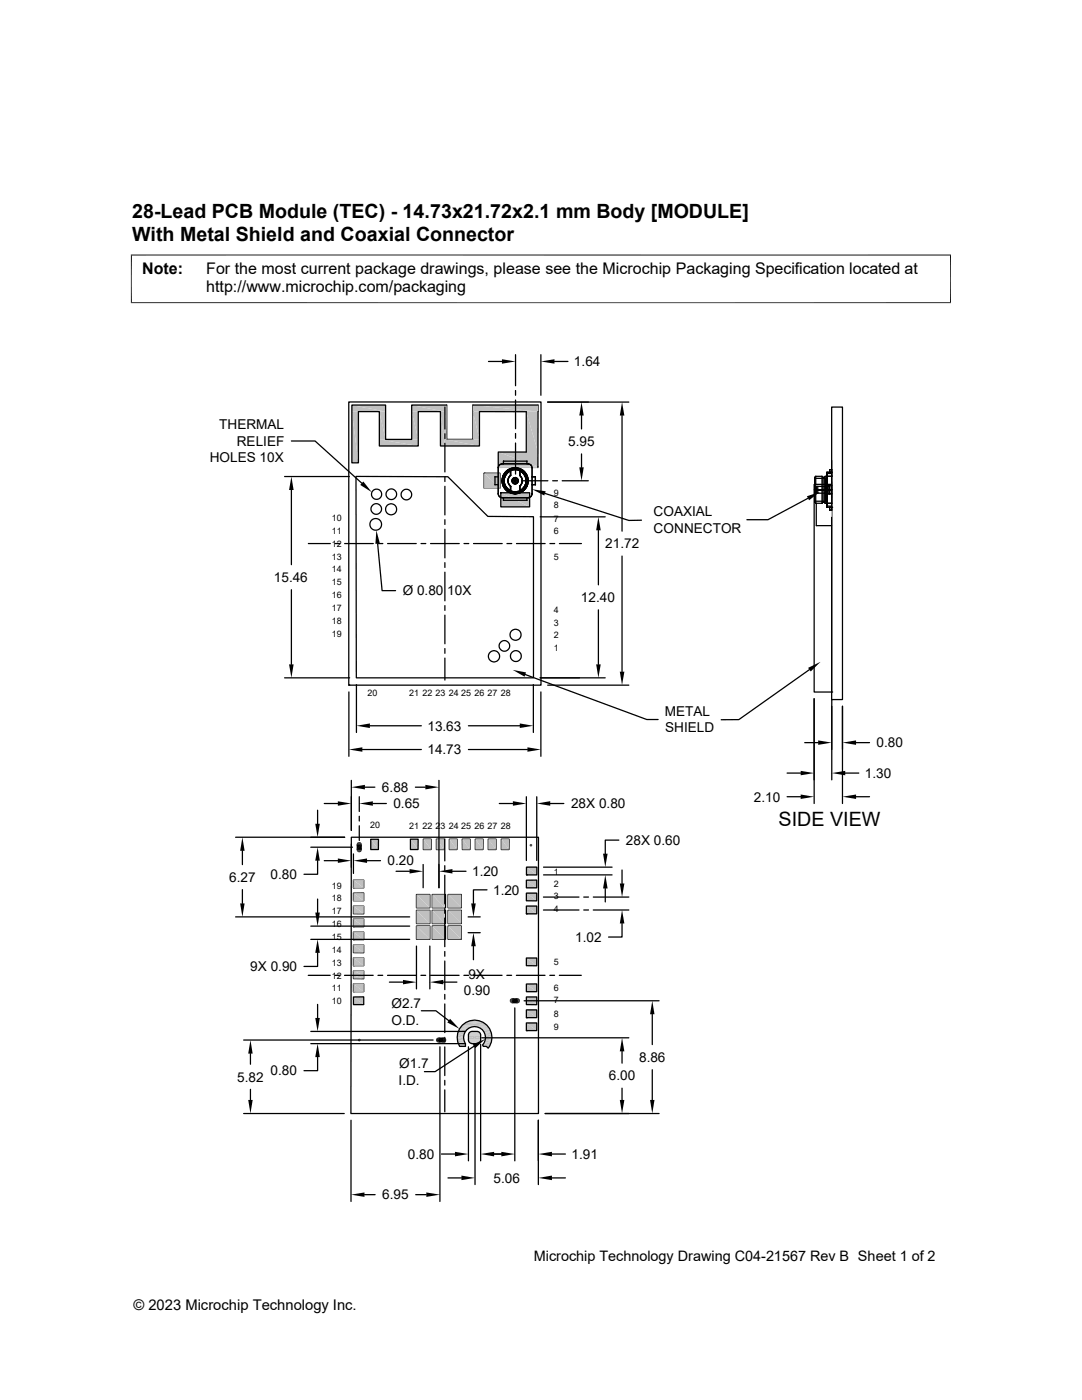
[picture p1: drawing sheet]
<svg xmlns="http://www.w3.org/2000/svg" width="216mm" height="279mm" viewBox="0 0 216 279" stroke-linecap="round" stroke-linejoin="round" font-family="sans-serif">
<path d="M69.6 80.2h38.3v56.5h-38.3zM89.1 80.8v6.9h5.3v-6.9M107.4 80.8v1.3M69.6 136.7h.1" fill="none" stroke="#000" stroke-width=".25"/>
<g fill="#c0c0c0">
<path d="M94.4 80.8l13 1.3h-13z"/>
<path d="M94.4 80.8h13v1.3z"/>
</g>
<path d="M95.7 82.2h11.7" fill="none" stroke="#c0c0c0" stroke-width=".2"/>
<g fill="#c0c0c0">
<path d="M94.4 82.1l1.3 5.6h-1.3z"/>
<path d="M94.4 82.1h1.3v5.6z"/>
</g>
<path d="M89 80.8v6.9" fill="none" stroke="#c0c0c0" stroke-width=".36"/>
<g fill="#c0c0c0">
<path d="M88.8 87.7l6.9 1.3h-6.9z"/>
<path d="M88.8 87.7h6.9v1.3z"/>
<path d="M105 82.2l2.3 8h-2.3z"/>
<path d="M105 82.2h2.4l-.1 8z"/>
<path d="M99.4 90.2l7.9 2.9h-7.9z"/>
<path d="M99.4 90.2h7.9v2.9z"/>
</g>
<path d="M99.4 93.2h7.9" fill="none" stroke="#c0c0c0" stroke-width=".21"/>
<path d="M99.4 93.3h6.6" fill="none" stroke="#c0c0c0" stroke-width=".2"/>
<g fill="#c0c0c0">
<path d="M99.4 93.3h.8z"/>
<path d="M101.3 93.3h1.2z"/>
</g>
<path d="M101.3 93.3h4.4" fill="none" stroke="#c0c0c0" stroke-width=".2"/>
<g fill="#c0c0c0">
<path d="M99.4 93.3h.8z"/>
<path d="M107 93.3h.3z"/>
<path d="M106 93.3h1.3z"/>
<path d="M106 93.3h1z"/>
<path d="M82.1 80.8l6.7 1.3h-6.7z"/>
<path d="M82.1 80.8h6.7v1.3z"/>
<path d="M70.2 80.8l6.7 1.3h-6.7z"/>
<path d="M70.2 80.8h6.7v1.3z"/>
<path d="M82.1 82.1l1.4 5.6h-1.4z"/>
<path d="M82.1 82.1h1.4v5.6z"/>
<path d="M75.7 82.1l1.2 5.6h-1.2z"/>
<path d="M75.7 82.1h1.2v5.6z"/>
<path d="M87.9 82.1l.9 6.9h-.9z"/>
<path d="M87.9 82.1h.9v6.9z"/>
<path d="M75.7 87.7l7.8 1.3h-7.8z"/>
<path d="M75.7 87.7h7.8v1.3z"/>
<path d="M70.2 82.1l1.3 10.3h-1.3z"/>
<path d="M70.2 82.1h1.3v10.3z"/>
</g>
<path d="M89.1 80.8h-7v6.9h-5.2v-6.9h-6.7v11.6h1.3v-10.3h4.2v6.9h7.8v-6.9h4.4v6.9h7.8v-6.9l9.3 .1v8h-5.6v3.1M94.4 80.8h13M96.6 94.4h3.2v3h-3.2zM96.6 94.4h.1M107.4 82.1l-.1 11.2" fill="none" stroke="#000" stroke-width=".25"/>
<path d="M96.6 97.4h3.2" fill="none" stroke="#c0c0c0" stroke-width=".2"/>
<g fill="#c0c0c0">
<path d="M96.6 94.4l3.2 3h-3.2z"/>
<path d="M96.6 94.4h3.2v3z"/>
<path d="M99.9 98.3l5.8 2.9h-5.8z"/>
<path d="M99.9 98.3h5.8v2.9z"/>
</g>
<g fill="none" stroke="#000" stroke-width=".25">
<path d="M71 95.1h18.4l7.9 8h9.1v32.2h-35.3zM98.8 95.2h.6zM98.8 96.7h.6zM98.8 95.2v1.5zM98.8 95.2h.1M98.8 96.7h.1M99.4 98.6h.1M99.4 93.3v5.3M99.4 98.6l.1 .4 .7 .3h5.2l.6-.3 .2-.4M99.4 95.2h.1M99.4 96.7h.1M99.4 93.3h.1"/>
<path d="M99.6 92.8h.1M99.6 99.1h.1M99.9 98.3h5.8v2.9h-5.8v-2.8M100.2 95.9h.4M100.5 99.3v.5zM100.5 99.8h4.6zM100.5 92v.6zM100.5 92h4.6zM100.5 92h.1M100.5 99.8h.1M101.4 95.9h.1M101.9 94.8a1.45 1.45 0 0 0 0 2.2"/>
<path d="M101.9 93.9a2.21 2.21 0 0 0-1.3 2 2.21 2.21 0 0 0 1.3 2.1M101.9 94.8h.1M101.9 97h.1M101.9 93.9v.9M101.9 97v1M101.9 93.9h.1M101.9 98h.1M102.2 95.9h1.3M102.8 93.5h.1M102.8 98.4h.1M102.8 95.3v1.3M102.8 98.1v.5"/>
<path d="M102.8 93.3v.4M103.7 94.8a1.45 1.45 0 0 1 0 2.2M103.7 93.9a2.21 2.21 0 0 1 1.3 2 2.21 2.21 0 0 1-1.3 2.1M103.7 94.8h.1M103.7 97h.1M103.7 93.9h.1M103.7 93.9v.9M103.7 97v1M103.7 98h.1M104.2 95.9h.1M105 95.9h.4M105.1 92v.6z"/>
<path d="M105.1 99.3v.5zM105.1 92h.1M105.1 99.8h.1M106 92.8h.1M106 99.1h.1M106.2 93.3l-.2-.4-.6-.3h-5.2l-.7 .3-.1 .4M106.2 95.2h.6v1.5h-.6M106.2 98.6h.1M106.2 93.3v5.3M106.2 93.3h.1M106.8 96.7h.1"/>
<circle cx="75.1" cy="98.6" r="1.02"/>
<circle cx="78.1" cy="98.6" r="1.05"/>
<circle cx="81.1" cy="98.7" r="1.05"/>
<circle cx="102.8" cy="96" r=".24"/>
<circle cx="102.8" cy="96" r="2.42"/>
<circle cx="102.8" cy="95.9" r=".64"/>
<circle cx="102.8" cy="95.9" r="2.2"/>
<circle cx="102.8" cy="96" r="2.58"/>
<circle cx="102.8" cy="95.9" r=".44"/>
<circle cx="102.8" cy="95.9" r=".59"/>
<circle cx="102.8" cy="96" r="2.6"/>
<circle cx="75" cy="104.7" r="1.17"/>
<circle cx="75.1" cy="101.6" r="1.05"/>
<circle cx="78" cy="101.6" r="1.1"/>
<circle cx="98.6" cy="131" r="1.12"/>
<circle cx="100.7" cy="128.9" r="1.05"/>
<circle cx="102.9" cy="126.7" r="1.1"/>
<circle cx="102.9" cy="130.9" r="1.07"/>
</g>
<path d="M93.8 203.7l.9-.1 .9 .1z" fill="#c0c0c0"/>
<path d="M93 203.9h3.4" fill="none" stroke="#c0c0c0" stroke-width=".34"/>
<g fill="#c0c0c0">
<path d="M92.2 204.6l.8-.6 4.2 .6z"/>
<path d="M93 204h3.4l.8 .6z"/>
</g>
<path d="M92 204.7h5.3" fill="none" stroke="#c0c0c0" stroke-width=".28"/>
<path d="M92 204.9h5.4" fill="none" stroke="#c0c0c0" stroke-width=".2"/>
<path d="M95.2 205.1h2.4" fill="none" stroke="#c0c0c0" stroke-width=".21"/>
<path d="M92 205l1.6 .2h-1.8z" fill="#c0c0c0"/>
<path d="M92 205.1h2.1" fill="none" stroke="#c0c0c0" stroke-width=".21"/>
<g fill="#c0c0c0">
<path d="M95.8 205.2l1.9 .1h-1.7z"/>
<path d="M95.8 205.2h1.8l.1 .1z"/>
<path d="M91.8 205.2l1.6 .1h-1.7z"/>
<path d="M91.8 205.2h1.8l-.2 .1z"/>
<path d="M96 205.3l1.8 .2h-1.6z"/>
<path d="M96 205.3h1.7l.1 .2z"/>
<path d="M91.7 205.3l1.5 .2h-1.6z"/>
<path d="M91.7 205.3h1.7l-.2 .2z"/>
<path d="M96.2 205.5l1.8 .5h-1.4z"/>
<path d="M96.2 205.5h1.6l.2 .5z"/>
<path d="M91.6 205.5l1.2 .5h-1.4z"/>
<path d="M91.6 205.5h1.6l-.4 .5z"/>
<path d="M96.6 206l1.4 .2h-1.3z"/>
<path d="M96.6 206h1.4v.2z"/>
<path d="M91.4 206l1.3 .2h-1.4z"/>
<path d="M91.4 206h1.4l-.1 .2z"/>
<path d="M96.7 206.2l1.4 .3h-1.3z"/>
<path d="M96.7 206.2h1.3l.1 .3z"/>
<path d="M91.3 206.2l1.3 .3h-1.3z"/>
<path d="M91.3 206.2h1.4l-.1 .3z"/>
<path d="M96.8 206.5l1.4 .6h-1.3z"/>
<path d="M96.8 206.5h1.3l.1 .6z"/>
<path d="M91.3 206.5l1.2 .6h-1.3z"/>
<path d="M91.3 206.5h1.3l-.1 .6z"/>
<path d="M96.9 207.1l1.2 .5h-1.3z"/>
<path d="M96.9 207.1h1.3l-.1 .5z"/>
<path d="M91.2 207.1l1.4 .5h-1.3z"/>
<path d="M91.2 207.1h1.3l.1 .5z"/>
<path d="M96.8 207.6l1.2 .4h-1.3z"/>
<path d="M96.8 207.6h1.3l-.1 .4z"/>
<path d="M91.3 207.6l1.4 .4h-1.4z"/>
<path d="M91.3 207.6h1.3l.1 .4z"/>
<path d="M96.7 208l1.3 .2h-1.4z"/>
<path d="M96.7 208h1.3v.2z"/>
<path d="M91.3 208l1.5 .2h-1.4z"/>
<path d="M91.3 208h1.4l.1 .2z"/>
<path d="M91.4 208.2l1.5 .1h-1.4z"/>
<path d="M91.4 208.2l1.5 .1z"/>
<path d="M96.6 208.2l1.2 .3h-1.5z"/>
<path d="M96.6 208.2h1.4l-.2 .3z"/>
<path d="M96.3 208.5l1.4 .3h-1.3z"/>
<path d="M96.3 208.5h1.5l-.1 .3z"/>
<path d="M91.5 208.3l1.4 .5h-1.2z"/>
<path d="M91.5 208.3h1.4v.5z"/>
<path d="M96.4 208.8h1.3z"/>
<path d="M91.7 208.8h1.2z"/>
<path d="M97 208.8h.7l-.3 .4z"/>
<path d="M97 208.8h.7z"/>
</g>
<path d="M92.2 204.6a3.5 3.5 0 0 1 4.8-.1 3.5 3.5 0 0 1 .4 4.7l-.4-.4h-.6l-.1-.3a2.18 2.18 0 0 0 0-2.9 2.18 2.18 0 0 0-3-.3 2.18 2.18 0 0 0-.4 3v.5h-1.2a3.5 3.5 0 0 1 .5-4.2z" fill="none" stroke="#000" stroke-width=".25"/>
<g fill="#c0c0c0">
<path d="M95.2 205.8l.1 .1z"/>
<path d="M95.2 205.9h.2z"/>
<path d="M95.2 205.9l.3 .1z"/>
<path d="M95.3 206h.4z"/>
<path d="M95.4 206l.3 .1z"/>
<path d="M95.5 206.1l.3 .1z"/>
<path d="M95.5 206.2l.4 .1z"/>
<path d="M95.8 206.4l.1 .1z"/>
<path d="M95.7 206.3l.2 .1z"/>
<path d="M95.8 207.7l.1-.1z"/>
<path d="M95.9 207.6v.1z"/>
<path d="M95.8 207.7l.1 .1h-.2z"/>
<path d="M95.8 207.7h.1v.1z"/>
<path d="M95.5 207.9l.2-.1 .1 .1z"/>
<path d="M95.7 207.8h.2l-.1 .1z"/>
<path d="M95.5 207.9l.2 .1h-.2z"/>
<path d="M95.5 207.9h.3l-.1 .1z"/>
<path d="M95.4 208.1h.3z"/>
<path d="M95.5 208h.2z"/>
<path d="M95.4 208.1l.1 .1z"/>
<path d="M95.3 208.2h.1z"/>
<path d="M95.3 208.2h.2z"/>
<path d="M95.2 208.3h.1z"/>
<path d="M95.2 208.2h.2z"/>
<path d="M94.6 208.1h.2z"/>
<path d="M94.5 208.2h.4z"/>
<path d="M94.6 208.1l.3 .1z"/>
<path d="M94.4 208.3h.6z"/>
<path d="M94.5 208.2l.5 .1z"/>
<path d="M94.2 208.3h.9z"/>
<path d="M94.4 208.3h.7z"/>
<path d="M93.5 207.6l.1 .1z"/>
<path d="M93.5 207.7l.2 .1h-.2z"/>
<path d="M93.5 207.7l.2 .1z"/>
<path d="M93.5 207.8l.3 .1z"/>
<path d="M93.6 207.9l.3 .1z"/>
<path d="M93.6 208l.4 .1z"/>
<path d="M93.7 208.1l.4 .1z"/>
<path d="M93.8 208.2h.3z"/>
<path d="M94.1 208.3h.1z"/>
<path d="M93.9 208.2l.3 .1z"/>
<path d="M94.6 207.1h.1z"/>
<path d="M93.7 207.1h.1z"/>
<path d="M93.6 207.1l.2 .1z"/>
<path d="M94.4 207.2h.2z"/>
<path d="M93.6 207.2h.3z"/>
<path d="M94.3 207.2h.3z"/>
<path d="M93.6 207.2h.4z"/>
<path d="M94.2 207.2h.4z"/>
<path d="M93.6 207.2h.6z"/>
<path d="M93.6 207.2l1 .1z"/>
<path d="M93.6 207.2h1z"/>
<path d="M93.6 207.3h1z"/>
<path d="M93.5 207.3l1 .1z"/>
<path d="M93.5 207.3h1.1z"/>
<path d="M93.5 207.4h1z"/>
<path d="M93.5 207.4l1 .1z"/>
<path d="M93.5 207.5l1 .1z"/>
<path d="M93.5 207.6l1 .1h-.9z"/>
<path d="M93.5 207.6h1v.1z"/>
<path d="M93.6 207.7l1 .1h-.9z"/>
<path d="M93.6 207.7h.9l.1 .1z"/>
<path d="M93.7 207.8l.9 .1z"/>
<path d="M93.9 207.9l.8 .1z"/>
<path d="M94 208l.6 .1z"/>
<path d="M94 208h.7z"/>
<path d="M94 208.1l.5 .1z"/>
<path d="M94 208.1h.6z"/>
<path d="M94.1 208.2l.3 .1z"/>
<path d="M94.1 208.2h.4z"/>
<path d="M94.1 208.3h.3z"/>
<path d="M94.7 207.1l.1 .1h-.2z"/>
<path d="M94.6 207.2l.2 .1h-.2z"/>
<path d="M94.6 207.2l.2 .1z"/>
<path d="M94.6 207.3l.3 .1h-.4z"/>
<path d="M94.6 207.3h.2l.1 .1z"/>
<path d="M94.5 207.4l.4 .2h-.4z"/>
<path d="M94.5 207.4h.4v.2z"/>
<path d="M94.5 207.6l.4 .1h-.4z"/>
<path d="M94.5 207.6h.4v.1z"/>
<path d="M94.5 207.7l.3 .1h-.2z"/>
<path d="M94.5 207.7h.4l-.1 .1z"/>
<path d="M94.6 207.9h.2l-.1 .1z"/>
<path d="M94.6 207.8l.2 .1z"/>
<path d="M94.6 207.8h.2v.1z"/>
<path d="M95.6 207.1h.2z"/>
<path d="M95.7 207.1h.1z"/>
<path d="M94.7 207.1h.1z"/>
<path d="M95.5 207.2h.3z"/>
<path d="M95.6 207.1l.2 .1z"/>
<path d="M94.7 207.1l.2 .1z"/>
<path d="M94.8 207.2h.2z"/>
<path d="M95.3 207.2h.5z"/>
<path d="M94.8 207.2h.3z"/>
<path d="M95.2 207.2h.6z"/>
<path d="M94.8 207.2h.4z"/>
<path d="M94.8 207.2l1 .1z"/>
<path d="M94.8 207.3h1.1z"/>
<path d="M94.8 207.3l1.1 .1z"/>
<path d="M94.8 207.4h1.1z"/>
<path d="M94.9 207.4l1 .1z"/>
<path d="M94.9 207.5l1 .1z"/>
<path d="M94.9 207.6l.9 .1h-.9z"/>
<path d="M94.9 207.6h1l-.1 .1z"/>
<path d="M94.9 207.7l.8 .1h-.9z"/>
<path d="M94.9 207.7h.9l-.1 .1z"/>
<path d="M94.8 207.8l.7 .1h-.7z"/>
<path d="M94.8 207.8h.9l-.2 .1z"/>
<path d="M94.8 207.9l.6 .1h-.7z"/>
<path d="M94.8 207.9h.7l-.1 .1z"/>
<path d="M94.7 208l.6 .1z"/>
<path d="M94.7 208h.7z"/>
<path d="M94.8 208.1l.5 .1z"/>
<path d="M94.8 208.1h.5z"/>
<path d="M94.9 208.2l.3 .1z"/>
<path d="M94.9 208.2h.4z"/>
<path d="M95 208.3h.2z"/>
<path d="M95.9 206.6v.1z"/>
<path d="M95.9 206.7l-.1 .2z"/>
<path d="M95.9 206.7v.2z"/>
<path d="M95.8 206.9l.1 .1h-.1z"/>
<path d="M95.8 206.9l.1 .1z"/>
<path d="M95.8 207l.1 .1h-.2z"/>
<path d="M95.8 207l.1 .1z"/>
<path d="M95.7 207.1l.2 .1z"/>
<path d="M95.8 207.2l.1 .1z"/>
<path d="M95.9 207.4v.1z"/>
<path d="M95.8 207.3l.1 .1z"/>
<path d="M95.1 206.9h.2z"/>
<path d="M95 206.9h.5z"/>
<path d="M95.1 206.9h.4z"/>
<path d="M94.8 207h.8z"/>
<path d="M95 206.9l.6 .1z"/>
<path d="M94.7 207.1h1z"/>
<path d="M94.8 207l.9 .1z"/>
<path d="M94.7 207.1h.9z"/>
<path d="M94.8 207.1l.7 .1z"/>
<path d="M94.8 207.1h.8z"/>
<path d="M95.1 207.2h.2z"/>
<path d="M95 207.2h.3z"/>
<path d="M95 207.2h.5z"/>
<path d="M94 206.9h.3z"/>
<path d="M93.9 206.9h.5z"/>
<path d="M94 206.9h.4z"/>
<path d="M93.8 207h.8z"/>
<path d="M93.9 206.9l.7 .1z"/>
<path d="M93.7 207.1h1z"/>
<path d="M93.8 207l.9 .1z"/>
<path d="M93.7 207.1h.9z"/>
<path d="M93.8 207.1l.6 .1z"/>
<path d="M93.8 207.1h.8z"/>
<path d="M94 207.2h.3z"/>
<path d="M93.9 207.2h.4z"/>
<path d="M93.9 207.2h.5z"/>
<path d="M93.5 206.6v.1z"/>
<path d="M93.5 206.7l.1 .2z"/>
<path d="M93.5 206.9l.1 .1z"/>
<path d="M93.5 207l.2 .1z"/>
<path d="M93.5 207.1l.1 .1z"/>
<path d="M93.5 207.1h.2l-.1 .1z"/>
<path d="M93.5 207.2l.1 .1z"/>
<path d="M93.5 207.2h.1v.1z"/>
<path d="M93.5 207.4v.1z"/>
<path d="M93.5 207.3v.1z"/>
<path d="M94.2 205.8l.2 .1z"/>
<path d="M94.1 205.9h.4z"/>
<path d="M94.1 205.9l.5 .1z"/>
<path d="M94 206l.7 .1h-.7z"/>
<path d="M94 206l.7 .1z"/>
<path d="M93.9 206.2h.7z"/>
<path d="M94 206.1h.7z"/>
<path d="M93.9 206.2l.7 .1h-.9z"/>
<path d="M93.9 206.2h.7v.1z"/>
<path d="M93.7 206.3l.8 .1h-.9z"/>
<path d="M93.7 206.3h.9l-.1 .1z"/>
<path d="M93.5 206.5l.1-.1 .9 .1z"/>
<path d="M93.6 206.4h.9v.1z"/>
<path d="M93.5 206.5l1 .1z"/>
<path d="M93.5 206.6l1 .1z"/>
<path d="M93.5 206.7h1z"/>
<path d="M93.5 206.7l1.1 .1z"/>
<path d="M93.5 206.8l1.1 .1z"/>
<path d="M93.6 206.9h1z"/>
<path d="M94.2 206.9h.4z"/>
<path d="M93.6 206.9h.4z"/>
<path d="M93.6 206.9h.6z"/>
<path d="M94.3 206.9h.3z"/>
<path d="M93.6 206.9h.3z"/>
<path d="M94.4 206.9h.2z"/>
<path d="M93.6 206.9l.2 .1z"/>
<path d="M94.4 206.9l.3 .1z"/>
<path d="M93.6 207h.2z"/>
<path d="M94.6 207h.1z"/>
<path d="M93.6 207h.1z"/>
<path d="M94.1 205.9l.1-.1z"/>
<path d="M93.9 205.9h.2z"/>
<path d="M94.1 205.9h.1z"/>
<path d="M93.8 206h.3z"/>
<path d="M93.7 206h.3z"/>
<path d="M93.7 206l.2 .1h-.3z"/>
<path d="M93.6 206.1l.2 .1h-.2z"/>
<path d="M93.6 206.1h.3l-.1 .1z"/>
<path d="M93.6 206.2l.1 .1h-.2z"/>
<path d="M93.6 206.2h.2l-.1 .1z"/>
<path d="M93.5 206.3l.1 .1z"/>
<path d="M93.5 206.3h.2l-.1 .1z"/>
<path d="M93.5 206.4v.1z"/>
<path d="M93.5 206.4h.1l-.1 .1z"/>
<path d="M94.7 206.1l.1 .1h-.2z"/>
<path d="M94.6 206.2l.2 .1h-.2z"/>
<path d="M94.6 206.2l.2 .1z"/>
<path d="M94.6 206.3l.3 .1h-.4z"/>
<path d="M94.6 206.3h.2l.1 .1z"/>
<path d="M94.5 206.4l.4 .1h-.4z"/>
<path d="M94.5 206.4h.4v.1z"/>
<path d="M94.5 206.5l.4 .2h-.4z"/>
<path d="M94.5 206.5h.4v.2z"/>
<path d="M94.5 206.7l.3 .1h-.2z"/>
<path d="M94.5 206.7h.4l-.1 .1z"/>
<path d="M94.6 206.9h.2l-.1 .1z"/>
<path d="M94.6 206.8l.2 .1z"/>
<path d="M94.6 206.8h.2v.1z"/>
<path d="M94.2 205.8l.8 .1z"/>
<path d="M94.2 205.8h.9z"/>
<path d="M94.4 205.9h.5z"/>
<path d="M94.4 205.9h.6z"/>
<path d="M94.6 206h.2l-.1 .1z"/>
<path d="M94.5 205.9l.3 .1z"/>
<path d="M94.5 205.9h.4z"/>
<path d="M95 205.9h.2z"/>
<path d="M94.9 205.9h.4z"/>
<path d="M95 205.9h.3z"/>
<path d="M94.8 206h.5z"/>
<path d="M94.9 205.9l.4 .1z"/>
<path d="M94.8 206l.6 .1h-.7z"/>
<path d="M94.8 206l.6 .1z"/>
<path d="M94.7 206.1l.8 .1z"/>
<path d="M94.8 206.2l.9 .1h-.9z"/>
<path d="M94.8 206.2h.7l.2 .1z"/>
<path d="M94.8 206.3l1 .1h-.9z"/>
<path d="M94.8 206.3h.9l.1 .1z"/>
<path d="M94.9 206.4l1 .1h-1z"/>
<path d="M94.9 206.4h.9l.1 .1z"/>
<path d="M94.9 206.5l1 .1z"/>
<path d="M94.9 206.6l1 .1z"/>
<path d="M94.9 206.6h1z"/>
<path d="M94.9 206.7h1z"/>
<path d="M94.8 206.7l1.1 .1z"/>
<path d="M94.8 206.7h1.1z"/>
<path d="M94.8 206.8l1 .1z"/>
<path d="M94.8 206.8h1.1z"/>
<path d="M94.8 206.9h1z"/>
<path d="M95.2 206.9h.6z"/>
<path d="M94.8 206.9h.3z"/>
<path d="M94.8 206.9h.4z"/>
<path d="M95.3 206.9h.5z"/>
<path d="M94.8 206.9h.2z"/>
<path d="M94.8 206.9h.1z"/>
<path d="M95.5 206.9l.3 .1z"/>
<path d="M95.5 206.9h.3z"/>
<path d="M95.5 207h.3z"/>
<path d="M95.6 207h.1z"/>
<path d="M95.6 207h.2z"/>
<path d="M94.7 207h.1z"/>
</g>
<path d="M70.1 167.1h37.3v55.1h-37.4zM83.1 178.5h2.7v2.7h-2.7zM86.3 178.5h2.6v2.7h-2.6zM89.4 178.5h2.7v2.7h-2.7zM83.1 184.8h2.7v2.7h-2.7zM83.1 181.7h2.7v2.6h-2.7zM86.3 184.8h2.6v2.7h-2.6zM86.3 181.7h2.6v2.6h-2.6zM89.4 184.8h2.7v2.7h-2.7zM89.4 181.7h2.7v2.6h-2.7z" fill="none" stroke="#000" stroke-width=".25"/>
<path d="M105 205.7h2.1M105 204.2h2.1" fill="none" stroke="#c0c0c0" stroke-width=".2"/>
<g fill="#c0c0c0">
<path d="M105 204.2l2.1 1.5h-2.1z"/>
<path d="M105 204.2h2.1v1.5z"/>
</g>
<path d="M105.1 174.6h2M105.1 173.1h2" fill="none" stroke="#c0c0c0" stroke-width=".2"/>
<g fill="#c0c0c0">
<path d="M105.1 173.1l2 1.5h-2z"/>
<path d="M105.1 173.1h2v1.5z"/>
</g>
<path d="M105 177.2h2.1M105 175.7h2.1" fill="none" stroke="#c0c0c0" stroke-width=".2"/>
<g fill="#c0c0c0">
<path d="M105 175.7l2.1 1.5h-2.1z"/>
<path d="M105 175.7h2.1v1.5z"/>
</g>
<path d="M105 179.8h2.1M105 178.2h2.1" fill="none" stroke="#c0c0c0" stroke-width=".2"/>
<g fill="#c0c0c0">
<path d="M105 178.2l2.1 1.6h-2.1z"/>
<path d="M105 178.2h2.1v1.6z"/>
</g>
<path d="M105 182.4h2.1M105 180.8h2.1" fill="none" stroke="#c0c0c0" stroke-width=".2"/>
<g fill="#c0c0c0">
<path d="M105 180.8l2.1 1.6h-2.1z"/>
<path d="M105 180.8h2.1v1.6z"/>
</g>
<path d="M105 192.7h2.1M105 191.2h2.1" fill="none" stroke="#c0c0c0" stroke-width=".2"/>
<g fill="#c0c0c0">
<path d="M105 191.2l2.1 1.5h-2.1z"/>
<path d="M105 191.2h2.1v1.5z"/>
</g>
<path d="M105 197.9h2.1M105 196.4h2.1" fill="none" stroke="#c0c0c0" stroke-width=".2"/>
<g fill="#c0c0c0">
<path d="M105 196.4l2.1 1.5h-2.1z"/>
<path d="M105 196.4h2.1v1.5z"/>
</g>
<path d="M105 199h2.1M105 200.5h2.1" fill="none" stroke="#c0c0c0" stroke-width=".2"/>
<g fill="#c0c0c0">
<path d="M105 199l2.1 1.5h-2.1z"/>
<path d="M105 199h2.1v1.5z"/>
</g>
<path d="M105 203.1h2.1M105 201.5h2.1" fill="none" stroke="#c0c0c0" stroke-width=".2"/>
<g fill="#c0c0c0">
<path d="M105 201.5l2.1 1.6h-2.1z"/>
<path d="M105 201.5h2.1v1.6z"/>
</g>
<g fill="none" stroke="#000" stroke-width=".25">
<path d="M70.5 175.6h2.1v1.6h-2.1zM70.5 177.2h.1M70.5 178.2h2.1v1.6h-2.1zM105 175.7l2.1-.1v1.6h-2.1zM105 178.2h2.1v1.6h-2.1zM105.1 173.1h2v1.5h-2zM105.1 174.6h.1M70.5 180.8h2.1v1.6h-2.1zM70.5 183.4h2.1v1.6h-2.1zM70.5 185h.1M70.5 186h2.1v1.5h-2.1zM70.5 187.5h.1"/>
<path d="M70.5 188.6h2.1v1.5h-2.1zM70.5 191.2h2.1v1.5h-2.1zM70.5 192.7h.1M70.5 193.8h2.1v1.5h-2.1zM70.5 196.4h2.1v1.5h-2.1zM70.5 197.9h.1M105 180.8h2.1v1.6h-2.1zM105 182.4h.1M105 191.2h2.1v1.5h-2.1zM105 196.4h2.1v1.5h-2.1zM105 199h2.1v1.5h-2.1zM105 201.5h2.1v1.6h-2.1z"/>
<path d="M105 203.1h.1M105 204.2h2.1v1.5h-2.1zM105 205.7h.1"/>
</g>
<g fill="#c0c0c0">
<path d="M89.4 178.5l2.7 2.7h-2.7z"/>
<path d="M89.4 178.5h2.7v2.7z"/>
</g>
<path d="M70.5 199h2.1M70.5 200.5h2.1" fill="none" stroke="#c0c0c0" stroke-width=".2"/>
<g fill="#c0c0c0">
<path d="M70.5 199l2.1 1.5h-2.1z"/>
<path d="M70.5 199h2.1v1.5z"/>
</g>
<path d="M70.5 197.9h2.1M70.5 196.4h2.1" fill="none" stroke="#c0c0c0" stroke-width=".2"/>
<g fill="#c0c0c0">
<path d="M70.5 196.4l2.1 1.5h-2.1z"/>
<path d="M70.5 196.4h2.1v1.5z"/>
</g>
<path d="M70.5 195.3h2.1" fill="none" stroke="#c0c0c0" stroke-width=".2"/>
<g fill="#c0c0c0">
<path d="M70.5 194.6l2.1 .7h-2.1z"/>
<path d="M70.5 194.6h2.1v.7z"/>
</g>
<path d="M70.5 193.8h2.1" fill="none" stroke="#c0c0c0" stroke-width=".2"/>
<g fill="#c0c0c0">
<path d="M70.5 193.8l2.1 .8h-2.1z"/>
<path d="M70.5 193.8h2.1v.8z"/>
</g>
<path d="M70.5 192.7h2.1M70.5 191.2h2.1" fill="none" stroke="#c0c0c0" stroke-width=".2"/>
<g fill="#c0c0c0">
<path d="M70.5 191.2l2.1 1.5h-2.1z"/>
<path d="M70.5 191.2h2.1v1.5z"/>
</g>
<path d="M70.5 190.1h2.1M70.5 188.6h2.1" fill="none" stroke="#c0c0c0" stroke-width=".2"/>
<g fill="#c0c0c0">
<path d="M70.5 188.6l2.1 1.5h-2.1z"/>
<path d="M70.5 188.6h2.1v1.5z"/>
</g>
<path d="M70.5 187.5h2.1M70.5 186h2.1" fill="none" stroke="#c0c0c0" stroke-width=".2"/>
<g fill="#c0c0c0">
<path d="M70.5 186l2.1 1.5h-2.1z"/>
<path d="M70.5 186h2.1v1.5z"/>
</g>
<path d="M70.5 185h2.1M70.5 183.4h2.1" fill="none" stroke="#c0c0c0" stroke-width=".2"/>
<g fill="#c0c0c0">
<path d="M70.5 183.4l2.1 1.6h-2.1z"/>
<path d="M70.5 183.4h2.1v1.6z"/>
</g>
<path d="M70.5 182.4h2.1M70.5 180.8h2.1" fill="none" stroke="#c0c0c0" stroke-width=".2"/>
<g fill="#c0c0c0">
<path d="M70.5 180.8l2.1 1.6h-2.1z"/>
<path d="M70.5 180.8h2.1v1.6z"/>
</g>
<path d="M70.5 179.8h2.1M70.5 178.2h2.1" fill="none" stroke="#c0c0c0" stroke-width=".2"/>
<g fill="#c0c0c0">
<path d="M70.5 178.2l2.1 1.6h-2.1z"/>
<path d="M70.5 178.2h2.1v1.6z"/>
</g>
<path d="M70.5 177.2h2.1M70.5 175.6h2.1" fill="none" stroke="#c0c0c0" stroke-width=".2"/>
<g fill="#c0c0c0">
<path d="M70.5 175.6l2.1 1.6h-2.1z"/>
<path d="M70.5 175.6h2.1v1.6z"/>
<path d="M83.1 184.8l2.7 2.7h-2.7z"/>
<path d="M83.1 184.8h2.7v2.7z"/>
<path d="M86.3 184.8l2.5 2.7h-2.5z"/>
<path d="M86.3 184.8h2.5v2.7z"/>
<path d="M89.4 184.8l2.7 2.7h-2.7z"/>
<path d="M89.4 184.8h2.7v2.7z"/>
<path d="M89.4 181.7l2.7 2.6h-2.7z"/>
<path d="M89.4 181.7h2.7v2.6z"/>
<path d="M86.3 181.7l2.5 2.6h-2.5z"/>
<path d="M86.3 181.7h2.5v2.6z"/>
<path d="M83.1 181.7l2.7 2.6h-2.7z"/>
<path d="M83.1 181.7h2.7v2.6z"/>
<path d="M83.1 178.5l2.7 2.7h-2.7z"/>
<path d="M83.1 178.5h2.7v2.7z"/>
<path d="M86.3 178.5l2.5 2.7h-2.5z"/>
<path d="M86.3 178.5h2.5v2.7z"/>
</g>
<path d="M84.5 167.5h1.5v2h-1.5zM87.1 167.5h1.5v2h-1.5zM89.7 167.5h1.5v2h-1.5zM92.2 167.5h1.6v2h-1.5zM94.8 167.5h1.6v2h-1.6zM97.4 167.5h1.6v2h-1.6zM100 167.5h1.6v2h-1.6zM70.5 199l2.1-.1v1.6h-2.1z" fill="none" stroke="#000" stroke-width=".25"/>
<g fill="#c0c0c0">
<path d="M100 167.5l1.6 2h-1.6z"/>
<path d="M100 167.5h1.6v2z"/>
<path d="M81.9 167.5l1.5 2h-1.5z"/>
<path d="M81.9 167.5h1.5v2z"/>
<path d="M84.5 167.5l1.5 2h-1.5z"/>
<path d="M84.5 167.5h1.5v2z"/>
<path d="M87.1 167.5l1.5 2h-1.5z"/>
<path d="M87.1 167.5h1.5v2z"/>
<path d="M89.7 167.5l1.5 2h-1.5z"/>
<path d="M89.7 167.5h1.5v2z"/>
<path d="M92.2 167.5l1.6 2h-1.5z"/>
<path d="M92.2 167.5h1.6v2z"/>
<path d="M94.8 167.5l1.6 2h-1.6z"/>
<path d="M94.8 167.5h1.6v2z"/>
<path d="M97.4 167.5l1.6 2h-1.6z"/>
<path d="M97.4 167.5h1.6v2z"/>
</g>
<path d="M81.9 167.5h1.5v2h-1.5zM93.7 206.1l.5-.3h1a.72 .72 0 0 1 .7 .7v1.1a.72 .72 0 0 1-.7 .7h-1a.73 .73 0 0 1-.7-.7v-1.1z" fill="none" stroke="#000" stroke-width=".25"/>
<g fill="#000">
<path d="M71.2 168.6h1l-1 1zM71.2 168.4l.5 .2h-.5zM71.2 169.4l.5 .2h-.5zM71.2 168.6h.5l-.5 .2zM71.3 168.2l.4 .4-.5-.2zM71.2 169.6h.5l-.5 .2zM71.3 169.2l.4 .4-.5-.2zM71.2 168.8l.5-.2-.4 .3zM71.3 168.2l.2-.1 .2 .5zM71.2 169.8l.5-.2-.4 .3zM71.3 169.2l.2-.1 .2 .5zM71.3 168.9l.4-.3-.2 .4z"/>
<path d="M71.5 168.1l.2-.1v.6zM71.3 169.9l.4-.3-.2 .5zM71.5 169.1h.2v.5zM71.7 168.6v.5l-.2-.1zM71.7 168l.2 .1-.2 .5zM71.7 169.6v.5h-.2zM71.7 169.1h.2l-.2 .5zM71.9 168.1l.2 .1-.4 .4zM71.7 168.6l.2 .4-.2 .1zM71.9 169.1l.2 .1-.4 .4zM71.7 169.6l.2 .5h-.2zM72.1 168.2l.1 .2-.5 .2z"/>
<path d="M71.7 168.6l.4 .3-.2 .1zM72.1 169.2l.1 .2-.5 .2zM71.7 169.6l.4 .3-.2 .2zM71.7 168.6l.5-.2v.2zM71.7 168.6l.5 .2-.1 .1zM71.7 169.6l.5-.2v.2zM71.7 169.6l.5 .2-.1 .1zM71.2 169.6l1-1v1zM71.7 168.6h.5v.2zM71.7 169.6h.5v.2zM105.7 168.6l.2 .1h-.2zM105.7 168.7h.2l-.2 .1z"/>
<path d="M105.7 168.6l.1-.1 .1 .2zM105.7 168.8l.2-.1-.1 .2zM105.8 168.5l.1-.1v.3zM105.9 168.7v.2h-.1zM105.9 168.4l.2 .1-.2 .2zM106.1 168.5l.1 .1-.3 .1zM105.9 168.7l.2 .2h-.2zM105.9 168.7l.3-.1v.1zM105.9 168.7l.3 .1-.1 .1zM105.9 168.7h.3v.1zM102.1 199.7l.1 .1zM102.1 199.8h.1z"/>
<path d="M102.1 199.9l.1-.1zM102.2 199.7v.1zM102.3 199.7l-.1 .1zM102.2 199.8v.1zM102.2 199.8h.2zM103.2 199.7l.1 .1zM103.1 199.8h.2zM102.2 199.7h1.1v.2zM102.2 199.7l1.1 .2h-1.1zM103.3 199.8v.1zM103.3 199.7v.1zM103.3 199.8h.1z"/>
<path d="M71.5 207.4l.2 .2h-.3zM71.4 207.6h.3l-.2 .1zM71.5 207.4l.1-.1 .1 .3zM71.5 207.7l.2-.1-.1 .2zM71.6 207.3h.1v.3zM71.7 207.6v.2h-.1zM71.7 207.3h.1l-.1 .3zM71.8 207.3l.1 .1-.2 .2zM71.7 207.6l.1 .2h-.1zM71.7 207.6l.2-.2v.2zM71.7 207.6l.2 .1-.1 .1zM71.7 207.6h.2v.1z"/>
<path d="M87.2 207.5l.1 .1zM87.1 207.6h.2zM87.2 207.6h.1zM87.3 207.4v.2zM87.4 207.5l-.1 .1zM87.3 207.6v.1zM87.3 207.6h.1zM88.2 207.5l.1 .1zM88.2 207.6h.1zM87.3 207.4h1v.3zM87.3 207.4l1 .3h-1zM88.3 207.6v.1z"/>
<path d="M88.3 207.4v.2zM88.4 207.5l-.1 .1zM88.3 207.6h.1z"/>
</g>
<g fill="#c0c0c0">
<path d="M74 167.5l1.5 2h-1.5z"/>
<path d="M74 167.5h1.5v2z"/>
</g>
<g fill="none" stroke="#000" stroke-width=".25">
<path d="M97.5 72.1h2.7M102.9 70.8v6.2M102.9 77.9v1M102.9 79.8v5.8M107.9 70.8v8.1M110.6 72.1h2.7M56.8 95.1h12.9M58.1 97.8v14.9M58.1 88h4.8l9.3 8.4M88.8 81.2v4.4M88.8 86.6v.9M88.8 88.5v5.7"/>
<path d="M88.8 95.1v1M88.8 97v5.8M102.9 86.5v1M102.9 88.4v6.2M104.1 95.9h5.2M108.7 98.5l16.8 5.4 2.5-.1M109.3 80.2h16.2M110.3 95.9h.9M112.2 95.9h5.2M116 82.9v2.7M116 90.6v2.7M124.1 82.9v23.1"/>
<path d="M161.2 99.4l-8 4.3h-4.2M162.5 96.7h3.4v41.4h-3.4zM162.5 97.7l.1 .4 .3 .3h1.8M162.6 97.5v.5zM162.6 95.2l.2-.1h1.2l.2 .1 .8-.1v.4h-2.4zM162.6 95.2v5zM162.6 95.5v4.5zM162.7 97.3v.9zM162.8 95.1v5.3zM162.9 97.1v1.3zM163.2 97.1v1.3zM164 95.1v5.3z"/>
<path d="M164.2 95.2v5zM164.5 95.2v5zM164.7 95.1v5.3zM164.7 97.1v1.3zM164.7 97.7h.3zM164.7 96.6h.3M164.7 98.9h.3M164.7 99.8h.3M164.7 95.7v4.1zM164.7 95.7v4.1v-4.1h.3zM164.8 97.1h-1.9l-.3 .3-.1 .3M165 95.5v4.5z"/>
<path d="M165 95.1v5.3zM165 95.7v4.1zM165 94.3v6.9zM165 94.5h.9zM165 97.7h.9zM165 95.1h.9v1.8M165 96.9h.4v1.7h-.4h.4v-1.7zM165 95.1h.9v5.3M165 97.7h-2.5M165.5 93.7h.4v.6h-.4zM165.5 96.9v1.7h.4v1.8M165.5 96.9h.1"/>
<path d="M165.5 98.6h.1M165.5 93.7h.1M165.5 96.9h.4zM165.5 96.9v1.7h.4v-1.7M165.9 81.2h2.2v58.4h-2.2zM165.9 96.2v3.1zM165.9 91.8v3.2v-.2M165.9 94.1h.1M165.9 93.7h-.4v.6h.4h-.9h1M165.9 96.9h.1M165.9 93.7v1.4M165.9 98.6h.1"/>
<path d="M165.9 97.7h.1M165.9 93.7h.1M165.9 95.1h.1M58.1 117.7v14.9M61.5 108.5h4.4M66.9 108.5h.9M68.8 108.5h5.7M75.4 108.5l.8 9.4h2.7M75.4 108.5h1M77.3 108.5h5.8M84 108.5h1M85.9 108.5h5.7"/>
<path d="M88.8 103.7v1M88.8 105.6v5.7M88.8 112.3v.9M88.8 114.2v5.7M92.6 108.5h.9M94.5 108.5h5.7M101.2 108.5h.9M103.1 108.5h5.7M107.8 103.1h13M109.7 108.5h1M111.6 108.5h4.4M119.4 105.8v10.9"/>
<path d="M124.1 111v23M162.6 100.2h.1M162.6 100.2v-.2h2.4v.4M162.6 100.2l.2 .2h1.2l.2-.2h.3l.2 .2h1.3M162.9 100.4v4.5h3M165 101h.9zM165 101.2h.1M165 101.2h.9zM165.5 101.2h.4l.1 .6h-.5zM165.5 101.2h.4v.6h-.4zM165.9 101.2h.1M165.9 100.4v.8z"/>
<path d="M56.8 135.3h13M69.6 138.1v12.8M71.1 136.6v9.6M88.8 120.9v.9M88.8 122.8v5.7M88.8 129.4v1M88.8 131.3v4.4M104.8 134.6l24.3 9h2.2M106.4 136.6v9.6M107.8 135.3h13M107.9 138.1v12.8M109.3 136.7h16.2"/>
<path d="M119.4 121.7v10.9M161.5 133.6l-14.1 10h-3.5M162.5 139.4v21M165.9 139.6h.1M165.9 138.1h.1M166 139.7v15.9M70.1 155.7v10M71.7 159v2.9M72.3 149.6h11.8M72.8 157.1h2M73.8 144.8h10.3M82.9 157.1h2"/>
<path d="M87.6 155.7v21.5M93.5 144.8h10.2M93.5 149.6h11.7M105 159v12.7M107.1 159v12.7M157.1 159h2.7M157.1 154.3h2.7M160.6 148.2h2.7M168.1 140.9v19.5M168.7 154.3h2.7M170.8 148.2h2.7M170.8 159h2.7"/>
<path d="M47 167.1h21.8M48.4 169.8v2.8M48.4 177.5v2.8M62 169.1h8.3M63.4 171.8v2.7h-2.7M63.4 161.7v2.7M63.4 179.4v2.7M64.7 160.4h2.7M64.7 171.8h2.7M70.1 168.4v4.7M70.5 170.4v3.9M71.7 162.9v1"/>
<path d="M71.7 164.8v2.9M73.2 171.8h2.7M74 167.5h1.5v2h-1.5zM74.4 160.4h2.7M79 173.9h2.7M84.4 172.5v4.7M88.8 167.4v4.4M88.8 172.8v.9M88.8 174.7v5.7M90.3 173.9h2.7M97.2 177.6h-2.7v2.7M99.6 160.4h2.7"/>
<path d="M108.4 179h7.1M108.5 174.6h13.6M108.5 173.1h13.6M109.8 160.4h2.7M116.5 179h.9M118.4 179h7.1M120.8 177.3v2.7M123.5 167.7h-2.7v2.7M124.1 173.6v2.7M47 183h34.7M61.5 194.6h4.4M62 184.8h19.7"/>
<path d="M62 187.5h19.7M63.4 190.2v2.7h-2.7M66.8 194.6h1M68.7 194.6h5.8M75.4 194.6h1M77.3 194.6h5.7M77.7 196h2.7M83.1 188.8v8.6M84 194.6h.9M85.8 188.8v8.6M85.9 194.6h5.7M88.5 196h2.7"/>
<path d="M88.8 181.3v1M88.8 183.2v5.7M88.8 189.9v.9M88.8 191.8v5.7M88.8 198.5v.9M92.6 194.6h.9M93.4 186.1h2.4M93.4 183h2.4M94.5 194.6h5.7M94.5 188.8v2.7M101.1 194.6h1M103 194.6h5.8"/>
<path d="M104.6 199.7h26.9M108.4 181.6h7.1M109.7 194.6h1M111.6 194.6h4.4M116.5 181.6h.9M118.4 181.6h7.1M124.1 184.3v2.7h-2.7M48.6 207.6h37.8M50 210.3v2.1M50 217.4v2.1M62 205.8h30.8M62 208.3h30.8"/>
<path d="M63.4 211v2.7h-2.7M63.4 200.4v2.8M84.1 201.7h2.9l2.5 2M87.8 208.9v30.9M88.8 200.4v5.7M88.8 207v1M88.8 208.9v5.8M88.8 215.6v1M88.8 217.5v4.4M93.5 208.9v22.8M94.6 208.8l-7.8 5.1h-2.1M94.8 208.5v27.9"/>
<path d="M95.9 208.4v23.3M96.1 207.1h29.4M102.7 201.1v30.6M124.1 209.8v2.4M124.1 217.2v2.3M130.2 202.4v6.1M130.2 213.5v6M48.6 222.2h20.1M70 223.6v16.2M72.7 238.4h2.1M83 238.4h2.1M88.1 230.3h2.7"/>
<path d="M89.4 235.1h2.7M101.3 230.3h-4M107.4 223.6v12.8M108.8 222.2h22.7M110.1 230.3h2.7M110.1 235.1h2.7"/>
</g>
<g fill="#000">
<path d="M100.2 71.7l2.7 .4-2.7 .5zM107.9 72.1l2.7-.4v.9zM58.1 95.1l.5 2.7h-.9zM72.5 96.1l1.7 2.1-2.3-1.4zM106.2 97.6l2.7 .4-.3 .9zM115.6 93.3h.9l-.5 2.6zM116 80.2l.5 2.7h-.9zM124.1 80.2l.5 2.7h-.9zM161 99l2.6-.8-2.2 1.6zM75.1 105.8l.7 2.7h-.9zM119.4 103.1l.5 2.7h-.9zM57.7 132.6h.9l-.5 2.7z"/>
<path d="M102.3 133.7l2.7 .5-.3 .8zM119 132.6h.9l-.5 2.7zM123.7 134h.9l-.5 2.7zM161.2 133.3l2.5-1.2-1.9 1.9zM67.4 159.9l2.7 .5-2.7 .4zM69.6 149.6l2.7-.5v.9zM70.1 157.1l2.7-.5v.9zM71.1 144.8l2.7-.4v.9zM71.7 160.4l2.7-.5v.9zM84.9 156.6l2.7 .5-2.7 .4zM102.3 159.9l2.7 .5-2.7 .4zM103.7 144.4l2.7 .4-2.7 .5z"/>
<path d="M105.2 149.1l2.7 .5-2.7 .4zM107.1 160.4l2.7-.5v.9zM159.8 158.6l2.7 .4-2.7 .4zM159.8 153.8l2.7 .5-2.7 .4zM163.3 147.8l2.7 .4-2.7 .5zM166 154.3l2.7-.5v.9zM168.1 148.2l2.7-.4v.9zM168.1 159l2.7-.4v.8zM48.4 167.1l.4 2.7h-.9zM62.9 164.4h.9l-.4 2.7zM63.4 169.1l.4 2.7h-.9zM67.4 171.3l2.7 .5-2.7 .4z"/>
<path d="M70.5 171.8l2.7-.5v.9zM81.7 173.4l2.7 .5-2.7 .4zM87.6 173.9l2.7-.5v.9zM120.8 174.6l.4 2.7h-.9zM120.3 170.4h.9l-.4 2.7zM123.7 176.3h.9l-.5 2.7zM47.9 180.3h.9l-.4 2.7zM62.9 182.1h.9l-.4 2.7zM63.4 187.5l.4 2.7h-.9zM80.4 195.6l2.7 .4-2.7 .4zM85.8 196l2.7-.4v.8zM94.5 186.1l.4 2.7h-.9z"/>
<path d="M94 180.3h.9l-.4 2.7zM101.7 199.5l.5 .2h-.5zM101.7 199.7h.5l-.5 .2zM101.9 199.4l.3 .3-.5-.2zM101.9 199.4l.1-.2 .2 .5zM102 199.2h.2v.5zM102.2 199.2h1.1v1zM102.2 199.2h.2l-.2 .5zM102.4 199.2l.2 .2-.4 .3zM102.6 199.4l.1 .1-.5 .2zM102.2 199.7l.5 .2-.1 .2zM102.2 199.7l.5-.2v.2z"/>
<path d="M102.2 199.7h.5v.2zM102.8 199.5l.5 .2h-.6zM102.7 199.7h.6l-.5 .2zM102.9 199.4l.4 .3-.5-.2zM102.9 199.4l.2-.2 .2 .5zM103.1 199.2h.2v.5zM103.3 199.2h.1l-.1 .5zM103.4 199.2l.2 .2-.3 .3zM103.6 199.4l.1 .1-.4 .2zM103.3 199.7l.4 .2-.1 .2zM103.3 199.7l.4-.2 .1 .2zM103.3 199.7h.5l-.1 .2z"/>
<path d="M124.1 181.6l.5 2.7h-.9zM50 207.6l.4 2.7h-.9zM49.5 219.5h.9l-.4 2.7zM62.9 203.2h.9l-.4 2.6zM63.4 208.3l.4 2.7h-.9zM87 207.4l.5 .2h-.5zM87 207.6h.5l-.5 .2zM87.1 207.2l.4 .4-.5-.2zM87 207.8l.5-.2-.4 .3zM87.1 207.2l.2-.1 .2 .5zM87.1 207.9l.4-.3-.2 .4zM87.3 207.1h.2v.5z"/>
<path d="M87.5 207.1l1 1h-1zM87.5 207.1h1v1zM87.5 207.6v.5l-.2-.1zM87.5 207.1h.2l-.2 .5zM87.5 207.6l.2 .4-.2 .1zM87.7 207.1l.2 .1-.4 .4zM87.5 207.6l.4 .3-.2 .1zM87.9 207.2l.1 .2-.5 .2zM87.5 207.6l.5 .2-.1 .1zM87.5 207.6l.5-.2v.2zM87.5 207.6h.5v.2zM88.1 207.4l.4 .2h-.5z"/>
<path d="M88 207.6h.5l-.4 .2zM88.2 207.2l.3 .4-.4-.2zM88.1 207.8l.4-.2-.3 .3zM88.2 207.2l.1-.1 .2 .5zM88.5 207.6l-.2 .4-.1-.1zM88.3 207.1h.2v.5zM88.5 207.6v.5l-.2-.1zM88.5 207.1h.2l-.2 .5zM88.5 207.6l.2 .4-.2 .1zM88.7 207.1l.2 .1-.4 .4zM88.5 207.6l.4 .3-.2 .1zM88.9 207.2l.1 .2-.5 .2z"/>
<path d="M88.5 207.6l.5 .2-.1 .1zM88.5 207.6l.5-.2v.2zM88.5 207.6h.5v.2zM89.8 203.3l1.9 2-2.4-1.3zM94.3 208.4l2.5-1.1-2 1.9zM101.7 199.9l.5-.2-.3 .4zM102.2 199.7l-.2 .5-.1-.1zM102.2 199.2l1.1 1h-1.1zM102.2 199.7v.5h-.2zM102.2 199.7l.2 .5h-.2zM102.2 199.7l.4 .4-.2 .1zM102.8 199.9l.5-.2-.4 .4z"/>
<path d="M103.3 199.7l-.2 .5-.2-.1zM103.3 199.7v.5h-.2zM103.3 199.7l.1 .5h-.1zM103.3 199.7l.3 .4-.2 .1zM124.1 207.1l.5 2.7h-.9zM123.7 219.5h.9l-.5 2.7zM130.2 199.7l.4 2.7h-.9zM129.7 219.5h.9l-.4 2.7zM70 238.4l2.7-.4v.9zM85.1 238l2.7 .4-2.7 .5zM90.8 229.9l2.7 .4-2.7 .5zM92.1 234.6l2.7 .5-2.7 .4z"/>
<path d="M95.9 230.3l2.7-.4v.9zM100 229.9l2.7 .4-2.7 .5zM107.4 235.1l2.7-.5v.9zM107.4 230.3l2.7-.4v.9z"/>
</g>
<path d="M165.9 96.2v3.1M165.9 100.2v2.9" fill="none" stroke="#c0c0c0" stroke-width=".2"/>
<path d="M26.1 50.9h163.7M26.2 50.8v9.7M189.7 50.8v9.7M26.1 60.4h163.7" fill="none" stroke="#000" stroke-width=".2"/>
<g font-size="3.9">
<text x="26.4" y="43.5">28-Lead PCB Module (TEC) - 14.73x21.72x2.1 mm Body [MODULE]</text>
<text x="26.4" y="48.1">With Metal Shield and Coaxial Connector</text>
<text x="155.3" y="164.9">SIDE VIEW</text>
</g>
<g font-size="3.2">
<text x="28.4" y="54.7">Note:</text>
<text x="41.1" y="58.3">http://www.microchip.com/packaging</text>
<text x="41.1" y="54.7">For the most current package drawings, please see the Microchip Packaging Specification located at</text>
</g>
<g font-size="2.9">
<text x="106.5" y="251.7">Microchip Technology Drawing C04-21567 Rev B Sheet 1 of 2</text>
<text x="26.6" y="261.3">© 2023 Microchip Technology Inc.</text>
</g>
<g font-size="2.7">
<text x="114.5" y="73.1">1.64</text>
<text x="43.8" y="85.7">THERMAL</text>
<text x="47.3" y="88.9">RELIEF</text>
<text x="113.4" y="89">5.95</text>
<text x="41.8" y="92.2">HOLES 10X</text>
<text x="130.4" y="103">COAXIAL</text>
<text x="130.4" y="106.3">CONNECTOR</text>
<text x="120.8" y="109.5">21.72</text>
<text x="54.7" y="116.1">15.46</text>
<text x="80.3" y="118.8">Ø 0.80 10X</text>
<text x="115.9" y="120.2">12.40</text>
<text x="132.6" y="142.9">METAL</text>
<text x="85.3" y="145.8">13.63</text>
<text x="132.7" y="146.2">SHIELD</text>
<text x="174.9" y="149.2">0.80</text>
<text x="85.3" y="150.5">14.73</text>
<text x="172.6" y="155.2">1.30</text>
<text x="76.2" y="158.1">6.88</text>
<text x="78.5" y="161.3">0.65</text>
<text x="113.9" y="161.3">28X 0.80</text>
<text x="150.4" y="160">2.10</text>
<text x="77.3" y="172.7">0.20</text>
<text x="124.9" y="168.6">28X 0.60</text>
<text x="45.7" y="176">6.27</text>
<text x="54" y="175.4">0.80</text>
<text x="94.2" y="174.8">1.20</text>
<text x="98.4" y="178.6">1.20</text>
<text x="114.8" y="188">1.02</text>
<text x="49.9" y="193.8">9X 0.90</text>
<text x="93.5" y="195.3">9X</text>
<text x="78.1" y="201.2">Ø2.7</text>
<text x="92.6" y="198.6">0.90</text>
<text x="78.1" y="204.5">O.D.</text>
<text x="47.3" y="215.9">5.82</text>
<text x="54" y="214.6">0.80</text>
<text x="79.7" y="213.2">Ø1.7</text>
<text x="121.5" y="215.6">6.00</text>
<text x="127.5" y="211.9">8.86</text>
<text x="79.5" y="216.5">I.D.</text>
<text x="81.4" y="231.3">0.80</text>
<text x="114" y="231.3">1.91</text>
<text x="76.3" y="239.4">6.95</text>
<text x="98.5" y="236">5.06</text>
</g>
<g font-size="1.8">
<text x="110.5" y="101.4">8</text>
<text x="110.5" y="98.9">9</text>
<text x="66.2" y="104">10</text>
<text x="66.2" y="106.6">11</text>
<text x="110.5" y="106.7">6</text>
<text x="110.5" y="104.1">7</text>
<text x="66.2" y="109.1">12</text>
<text x="66.2" y="111.7">13</text>
<text x="110.5" y="111.8">5</text>
<text x="66.2" y="114.2">14</text>
<text x="66.2" y="116.8">15</text>
<text x="66.2" y="119.4">16</text>
<text x="66.2" y="121.9">17</text>
<text x="66.2" y="124.5">18</text>
<text x="110.5" y="124.9">3</text>
<text x="110.5" y="122.4">4</text>
<text x="66.2" y="127.1">19</text>
<text x="110.5" y="129.9">1</text>
<text x="110.5" y="127.4">2</text>
<text x="73.3" y="138.9">20</text>
<text x="81.6" y="138.9">21 22</text>
<text x="86.9" y="138.9">23</text>
<text x="89.6" y="138.9">24</text>
<text x="92" y="138.9">25 26</text>
<text x="97.3" y="138.9">27</text>
<text x="99.9" y="138.9">28</text>
<text x="73.9" y="165.3">20</text>
<text x="81.6" y="165.5">21 22 23 24 25 26 27 28</text>
<text x="66.2" y="179.9">18</text>
<text x="66.2" y="177.3">19</text>
<text x="110.5" y="174.6">1</text>
<text x="110.5" y="177.1">2</text>
<text x="110.5" y="179.5">3</text>
<text x="66.2" y="185">16</text>
<text x="66.2" y="182.5">17</text>
<text x="110.5" y="182">4</text>
<text x="66.2" y="190.2">14</text>
<text x="66.2" y="187.6">15</text>
<text x="66.2" y="197.9">11</text>
<text x="66.2" y="195.3">12</text>
<text x="66.2" y="192.7">13</text>
<text x="110.5" y="192.5">5</text>
<text x="110.5" y="197.7">6</text>
<text x="66.2" y="200.4">10</text>
<text x="110.5" y="200.3">7</text>
<text x="110.5" y="203">8</text>
<text x="110.5" y="205.5">9</text>
</g>
</svg>
